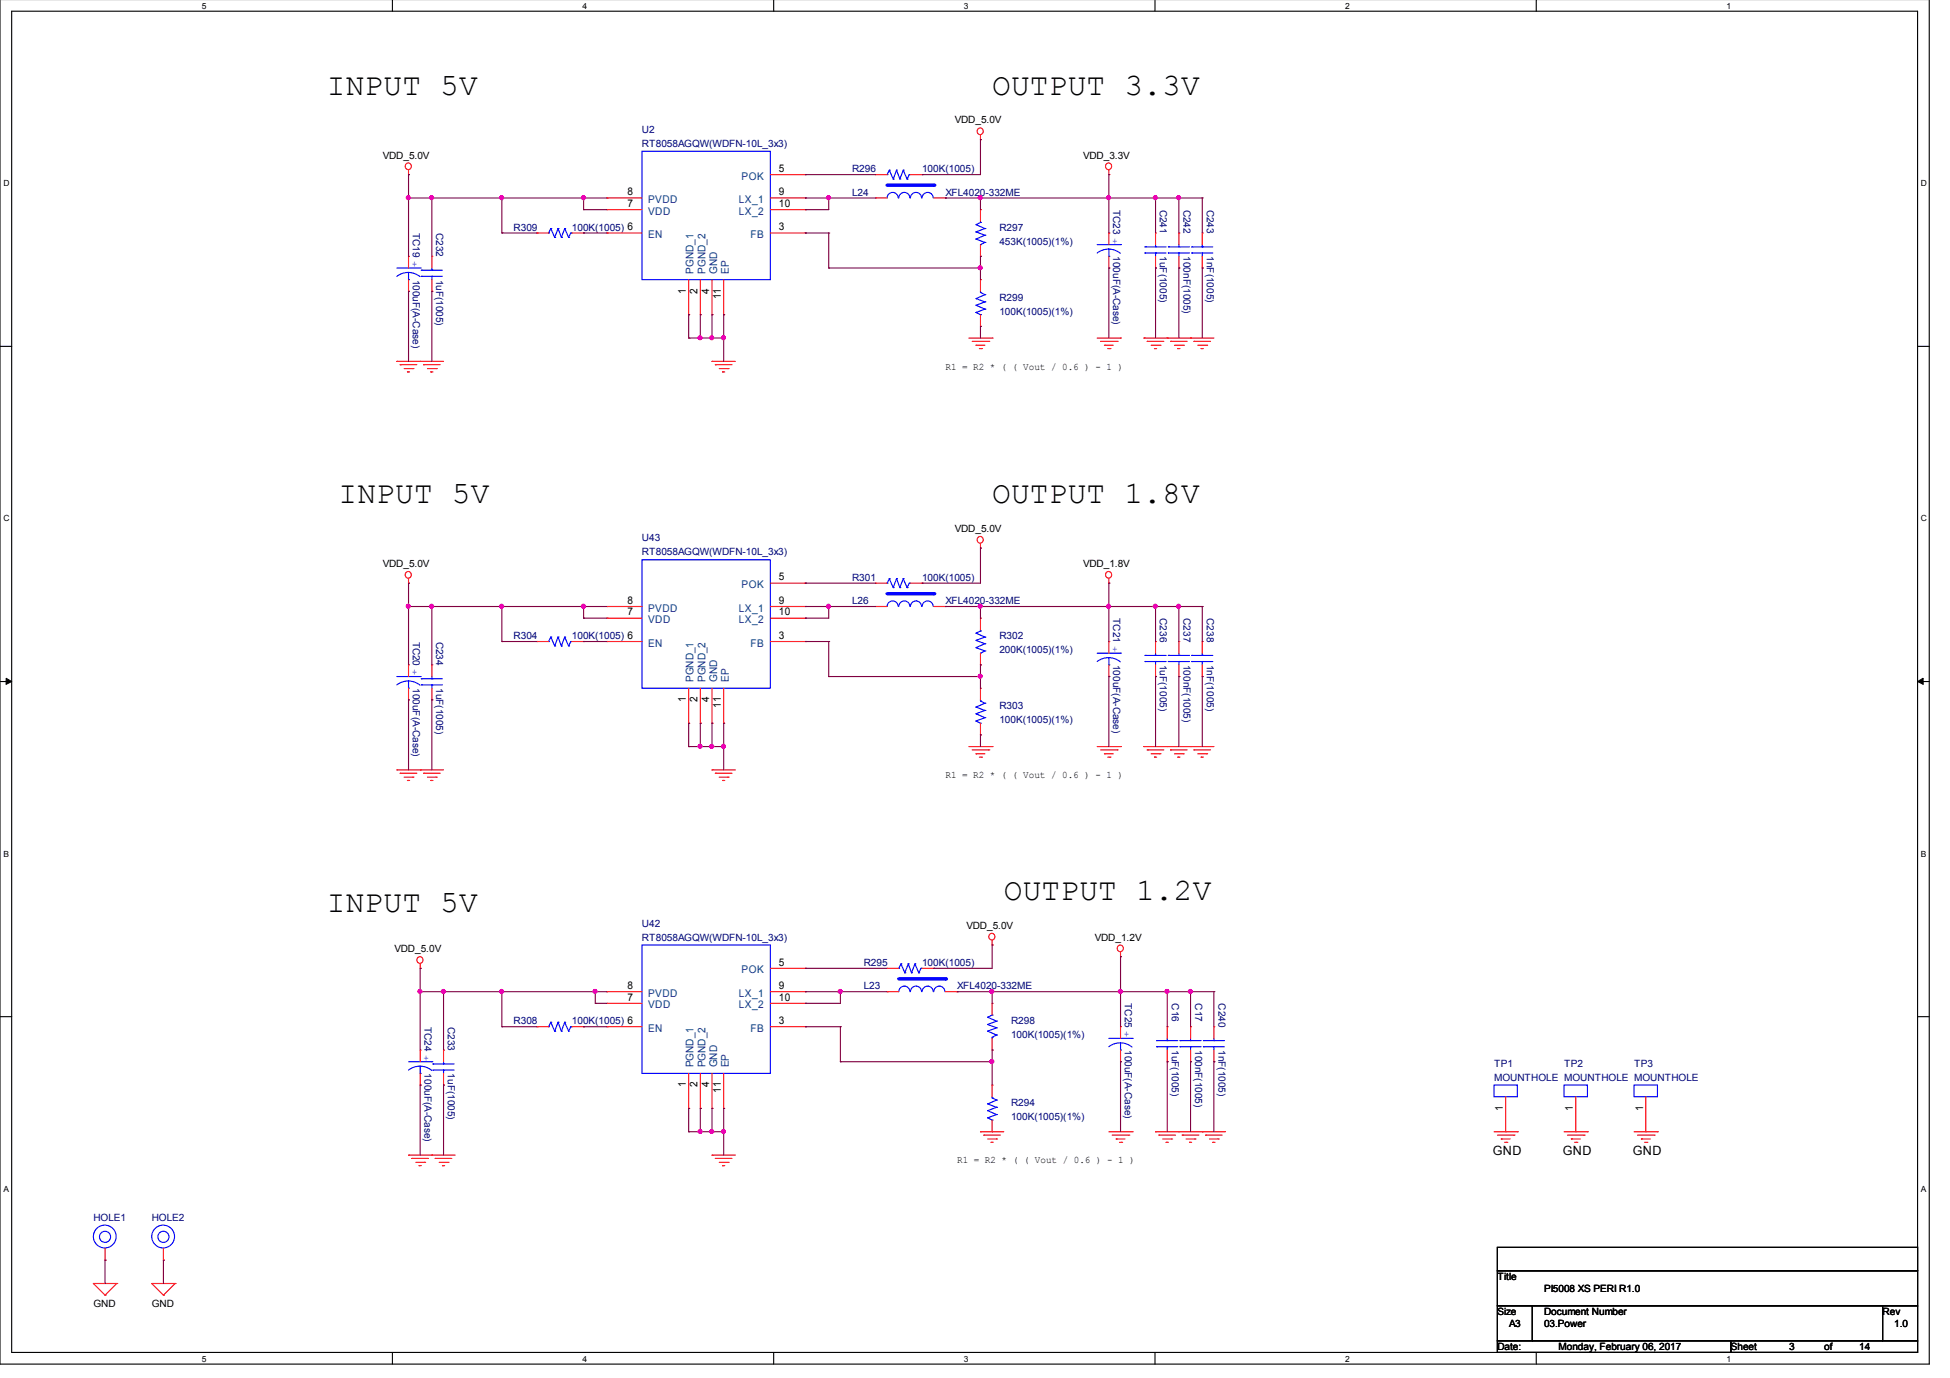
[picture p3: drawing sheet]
<svg xmlns="http://www.w3.org/2000/svg" width="297mm" height="210mm" viewBox="0 0 297 210" stroke-linecap="round" stroke-linejoin="round" font-family="sans-serif">
<path d="M0 -.1v207.9h293.9v-207.9M1.8 1.7h290.3v204.3h-290.3z" fill="none" stroke="#000" stroke-width=".17"/>
<g fill="#fff">
<path d="M30.7 .2h.6v1.3h-.6z"/>
<path d="M30.7 206.3h.6v1.3h-.6z"/>
</g>
<path d="M59.8 -.1v1.8M59.8 206v1.8" fill="none" stroke="#000" stroke-width=".17"/>
<g fill="#fff">
<path d="M88.7 .2h.6v1.3h-.6z"/>
<path d="M88.7 206.3h.6v1.3h-.6z"/>
</g>
<path d="M117.9 -.1v1.8M117.9 206v1.8" fill="none" stroke="#000" stroke-width=".17"/>
<g fill="#fff">
<path d="M146.8 .2h.6v1.3h-.6z"/>
<path d="M146.8 206.3h.6v1.3h-.6z"/>
</g>
<path d="M175.9 -.1v1.8M175.9 206v1.8" fill="none" stroke="#000" stroke-width=".17"/>
<g fill="#fff">
<path d="M204.9 .2h.6v1.3h-.6z"/>
<path d="M204.9 206.3h.6v1.3h-.6z"/>
</g>
<path d="M234 -.1v1.8M234 206v1.8" fill="none" stroke="#000" stroke-width=".17"/>
<g fill="#fff">
<path d="M263 .2h.6v1.3h-.6z"/>
<path d="M263 206.3h.6v1.3h-.6z"/>
<path d="M.5 27.2h.9v1.3h-.9z"/>
<path d="M292.6 27.2h.9v1.3h-.9z"/>
<path d="M.5 78.2h.9v1.4h-.9z"/>
<path d="M292.6 78.2h.9v1.4h-.9z"/>
</g>
<path d="M0 52.8h1.8M292.1 52.8h1.8" fill="none" stroke="#000" stroke-width=".17"/>
<g fill="#fff">
<path d="M.5 129.3h.8v1.4h-.8z"/>
<path d="M292.6 129.3h.8v1.4h-.8z"/>
</g>
<path d="M0 103.8h1.8M292.1 103.8h1.8" fill="none" stroke="#000" stroke-width=".17"/>
<path d="M.9 103.3l.9 .5-.9 .4zM292.1 103.8l.8-.5v.9z" fill="#000" stroke="#000" stroke-width=".15"/>
<g fill="#fff">
<path d="M.5 180.4h.7v1.3h-.7z"/>
<path d="M292.6 180.4h.7v1.3h-.7z"/>
</g>
<path d="M0 154.9h1.8M292.1 154.9h1.8M228.1 190h64v3.6h-64zM228.1 193.6h64v5.3h-64zM228.1 198.9h5.3v5.3h-5.3zM233.4 198.9h53.4v5.3h-53.4zM286.8 198.9h5.3v5.3h-5.3zM228.1 204.2h35.6v1.8h-35.6zM263.7 204.2h28.4v1.8h-28.4z" fill="none" stroke="#000" stroke-width=".17"/>
<g fill="none" stroke="#f00" stroke-width=".17">
<path d="M62.2 26.6h.1M62.2 25.9v.7M65.8 39h.1M65.8 39v1.8M149.4 21.3h.1M149.4 39h.1M149.4 31.9h.1M149.4 20.6v.7M149.4 31.9v1.8M149.4 37.3v1.7M168.9 26.6h.1M168.9 25.9v.7"/>
<path d="M176 35.5h.1M176 35.5v1.8M176 39v1.8M179.6 35.5h.1M179.6 35.5v1.8M179.6 39v1.8M60.5 55h.1M60.5 55h7.1M61 55.6h.1M61 55.6h2.5M61.6 56.1h1.3M62.1 56.7h.1"/>
<path d="M62.1 56.7h.3M62.9 56.1h.1M64 55h.1M64.5 55.6h.1M64.5 55.6h2.6M65.1 56.1h1.4M65.6 56.7h.1M65.6 56.7h.4M65.8 44.4h.1M65.8 42.6v1.8M66.5 56.1h.1M108.5 55h.1"/>
<path d="M108.5 55h3.5M109 55.6h.1M109 55.6h2.5M109.6 56.1h1.3M110.1 56.7h.1M110.1 56.7h.3M110.9 56.1h.1M147.6 51.5h3.5M148.1 52h2.5M148.7 52.6h.1M148.7 52.6h1.3M149.2 53.1h.3"/>
<path d="M149.4 49.7h.1M149.4 42.6h.1M149.4 42.6v1.8M149.4 47.9v1.8M149.5 53.1h.1M150.6 52h.1M151.1 51.5h.1M167.1 51.5h3.6M167.6 52h2.6M168.2 52.6h.1M168.2 52.6h1.4M168.7 53.1h.4"/>
<path d="M169.1 53.1h.1M170.2 52h.1M170.7 51.5h.1M174.2 51.5h.1M174.2 51.5h10.7M174.8 52h.1M174.8 52h2.5M175.3 52.6h1.4M175.9 53.1h.1M175.9 53.1h.3M176 40.8h.1M176.7 52.6h.1"/>
<path d="M177.8 51.5h.1M178.3 52h.1M178.3 52h2.5M178.9 52.6h1.4M179.4 53.1h.1M179.4 53.1h.3M179.6 40.8h.1M180.3 52.6h.1M181.4 51.5h.1M181.9 52h.1M181.9 52h2.5M182.5 52.6h1.3"/>
<path d="M183 53.1h.1M183 53.1h.3M183.8 52.6h.1M62.2 88.8h.1M62.2 88.2v.6M81.8 97.7h.1M81.8 97.7h1.8M87.1 97.7h1.8M88.9 97.7h.1M92.5 92.4h.1M92.5 94.2h.1M92.5 97.7h.1"/>
<path d="M92.5 92.4h5.3M92.5 94.2h5.3M92.5 97.7h5.3M117.3 92.4h5.4M117.3 94.2h5.4M117.3 88.8h5.4M117.3 97.7h5.4M122.7 92.4h.1M122.7 94.2h.1M122.7 88.8h.1M122.7 97.7h.1M149.4 83.5h.1"/>
<path d="M149.4 82.8v.7M168.9 88.8h.1M168.9 97.7h.1M168.9 88.2v.6M168.9 97.7v1.8M183.1 97.7h.1M183.1 97.7v1.8M60.5 117.3h.1M60.5 117.3h7.1M61 117.8h.1M61 117.8h2.5M61.6 118.4h1.3"/>
<path d="M62.1 118.9h.1M62.1 118.9h.3M62.9 118.4h.1M64 117.3h.1M64.5 117.8h.1M64.5 117.8h2.6M65.1 118.4h1.4M65.6 118.9h.1M65.6 118.9h.4M65.8 101.3h.1M65.8 106.6h.1M65.8 101.3v1.8"/>
<path d="M65.8 104.8v1.8M66.5 118.4h.1M104.9 110.2h.1M104.9 104.8v5.4M106.7 110.2h.1M106.7 104.8v5.4M108.5 117.3h.1M108.5 110.2h.1M108.5 117.3h3.5M108.5 104.8v5.4M109 117.8h.1M109 117.8h2.5"/>
<path d="M109.6 118.4h1.3M110.1 118.9h.1M110.1 118.9h.3M110.2 110.2h.1M110.2 104.8v5.4M110.9 118.4h.1M147.6 113.7h3.5M148.1 114.2h2.5M148.7 114.8h.1M148.7 114.8h1.3M149.2 115.3h.3M149.5 115.3h.1"/>
<path d="M150.6 114.2h.1M151.1 113.7h.1M167.1 113.7h3.6M167.6 114.2h2.6M168.2 114.8h.1M168.2 114.8h1.4M168.7 115.3h.4M168.9 103.1h.1M168.9 101.3v1.8M169.1 115.3h.1M170.2 114.2h.1M170.7 113.7h.1"/>
<path d="M174.2 113.7h.1M174.2 113.7h10.7M174.8 114.2h.1M174.8 114.2h2.5M175.3 114.8h1.4M175.9 115.3h.1M175.9 115.3h.3M176.7 114.8h.1M177.8 113.7h.1M178.3 114.2h.1M178.3 114.2h2.5M178.9 114.8h1.4"/>
<path d="M179.4 115.3h.1M179.4 115.3h.3M180.3 114.8h.1M181.4 113.7h.1M181.9 114.2h.1M181.9 114.2h2.5M182.5 114.8h1.3M183 115.3h.1M183 115.3h.3M183.1 103.1h.1M183.1 101.3v1.8M183.8 114.8h.1"/>
<path d="M64 147.5h.1M64 146.8v.7M67.6 159.9h.1M67.6 159.9v1.8M135.1 147.5h.1M135.1 147.5h1.8M140.5 147.5h1.7M142.2 147.5h.1M151.1 143.9h.1M151.1 152.8h.1M151.1 159.9h.1M151.1 143.3v.6"/>
<path d="M151.1 152.8v1.8M151.1 158.2v1.7M170.7 145.7h.1M170.7 145v.7M181.4 156.4h.1M181.4 156.4v1.8M181.4 159.9v1.8M62.2 176h.1M62.2 176h7.1M62.7 176.5h.1M62.7 176.5h2.6M63.3 177.1h1.4"/>
<path d="M63.8 177.6h.1M63.8 177.6h.4M64.7 177.1h.1M65.8 176h.1M66.3 176.5h.1M66.3 176.5h2.5M66.9 177.1h1.3M67.4 177.6h.1M67.4 177.6h.3M67.6 165.3h.1M67.6 163.5v1.8M68.2 177.1h.1"/>
<path d="M108.5 176h.1M108.5 176h3.5M109 176.5h.1M109 176.5h2.5M109.6 177.1h1.3M110.1 177.6h.1M110.1 177.6h.3M110.9 177.1h.1M149.4 172.4h.1M149.4 172.4h3.5M149.9 172.9h.1M149.9 172.9h2.5"/>
<path d="M150.5 173.5h1.3M151 174h.1M151 174h.3M151.1 172.4h.1M151.1 165.3h.1M151.1 165.3v1.8M151.1 170.6v1.8M151.8 173.5h.1M168.9 172.4h3.6M169.4 172.9h2.6M170 173.5h.1M170 173.5h1.4"/>
<path d="M170.5 174h.4M170.9 174h.1M172 172.9h.1M172.5 172.4h.1M176 172.4h.1M176 172.4h10.7M176.5 172.9h.1M176.5 172.9h2.6M177.1 173.5h1.4M177.6 174h.1M177.6 174h.4M178.5 173.5h.1"/>
<path d="M179.6 172.4h.1M180.1 172.9h.1M180.1 172.9h2.5M180.7 173.5h1.3M181.2 174h.1M181.2 174h.3M181.4 161.7h.1M182 173.5h.1M183.1 172.4h.1M183.6 172.9h.1M183.6 172.9h2.6M184.2 173.5h1.4"/>
<path d="M184.7 174h.1M184.7 174h.4M185.6 173.5h.1M227.6 172.4h3.5M228.1 172.9h2.5M228.7 173.5h.1M228.7 173.5h1.3M229.2 174h.3M229.4 172.4h.1M229.4 167.1v5.3M229.5 174h.1M230.6 172.9h.1"/>
<path d="M231.1 172.4h.1M238.3 172.4h3.5M238.8 172.9h2.5M239.4 173.5h.1M239.4 173.5h1.3M239.9 174h.3M240.2 174h.1M241.3 172.9h.1M241.8 172.4h.1M248.9 172.4h3.6M249.4 172.9h2.6M250 173.5h.1"/>
<path d="M250 173.5h1.4M250.5 174h.4M250.9 174h.1M252 172.9h.1M252.5 172.4h.1M14.2 195.5h.1M14.2 195.5h3.6M14.2 195.5l1.8 1.8M16 197.3h.1M16 192h.1M16 190.2v1.8M17.8 195.5h.1"/>
<path d="M17.8 195.5l-1.8 1.8M23.1 195.5h.1M23.1 195.5h3.6M23.1 195.5l1.8 1.8M24.9 197.3h.1M26.7 195.5h.1M26.7 195.5l-1.8 1.8"/>
<circle cx="149.3" cy="20" r=".49"/>
<circle cx="62.2" cy="25.3" r=".49"/>
<circle cx="168.8" cy="25.3" r=".49"/>
<circle cx="62.2" cy="87.6" r=".49"/>
<circle cx="149.3" cy="82.2" r=".49"/>
<circle cx="168.8" cy="87.6" r=".49"/>
<circle cx="63.9" cy="146.2" r=".49"/>
<circle cx="151.1" cy="142.7" r=".49"/>
<circle cx="170.6" cy="144.5" r=".49"/>
</g>
<g fill="none" stroke="#00f" stroke-width=".17">
<path d="M135.1 30.2a.85 .85 0 0 1 .9-.9 .85 .85 0 0 1 .8 .9M136.9 30.2a.85 .85 0 0 1 .9-.9 .85 .85 0 0 1 .8 .9M138.7 30.2a.85 .85 0 0 1 .8-.9 .85 .85 0 0 1 .9 .9M140.5 30.2a.85 .85 0 0 1 .8-.9 .85 .85 0 0 1 .9 .9M148.7 34.2h.1M148.7 35.3h.1M148.7 36.4h.1M148.7 34.2l1.3 .6M148.7 35.3l1.3 .5M148.7 36.4l1.3 .5M149.4 37.3h.1M149.4 33.9h.1"/>
<path d="M149.4 33.9l-.7 .3M149.4 33.7v.2M150 34.8h.1M150 35.8h.1M150 36.9h.1M150 34.8l-1.3 .5M150 35.8l-1.3 .6M150 36.9l-.6 .4M174.4 38.5h.1M174.4 37.6h.1M174.4 38.5h3.2M174.4 37.6h3.2"/>
<path d="M176 37.6h.1M176 38.5h.1M176 37.3v.3M176 38.5v.5M178 38.5h.1M178 37.6h.1M178 38.5h3.2M178 37.6h3.2M179.6 37.6h.1M179.6 38.5h.1M179.6 37.3v.3M179.6 38.5v.5"/>
<path d="M64.2 42.1h.1M64.2 41.2h.1M64.2 42.1h3.2M64.2 41.2h3.2M65.8 41.2h.1M65.8 42.1h.1M65.8 40.8v.4M65.8 42.1v.5M148.7 45.5h.1M148.7 46.5h.1M148.7 47.6h.1M148.7 45.5l1.3 .5"/>
<path d="M148.7 46.5l1.3 .6M148.7 47.6l.7 .3M149.4 47.9h.1M149.4 44.5h.1M149.4 44.4v.1M149.4 44.5l.6 .4M150 44.9h.1M150 46h.1M150 47.1h.1M150 44.9l-1.3 .6M150 46l-1.3 .5M150 47.1l-1.3 .5"/>
<path d="M83.6 97.7h.1M83.9 97h.1M83.9 97l.6 1.4M83.9 97l-.3 .7M84.5 98.4h.1M85 97h.1M85 97l.5 1.4M85 97l-.5 1.4M85.5 98.4h.1M86 97h.1M86 97l.6 1.4M86 97l-.5 1.4"/>
<path d="M86.6 98.4h.1M87 97.7h.1M87 97.7l-.4 .7M97.8 85.3h19.5v19.5h-19.5zM167.1 99.5h3.6M170.7 99.5h.1M181.5 99.8h.1M181.5 99.8h3.2M183.1 99.8h.1M183.1 99.5v.3M64.2 104.3h.1M64.2 103.4h.1"/>
<path d="M64.2 104.3h3.2M64.2 103.4h3.2M65.8 103.4h.1M65.8 104.3h.1M65.8 103.1v.3M65.8 104.3v.5M168.9 101.3h.1M168.9 100.2l1.1 .2 .7 .4M168.9 100.2l-.8 .1-1 .5M168.9 100.2v1.1M181.5 100.8h.1M181.5 100.8h3.2"/>
<path d="M183.1 100.8h.1M183.1 100.8v.5M136.9 147.5h.1M137.2 146.8h.1M137.2 146.8l.6 1.4M137.2 146.8l-.3 .7M137.8 148.2h.1M138.3 146.8h.1M138.3 146.8l.6 1.4M138.3 146.8l-.5 1.4M138.9 148.2h.1M139.4 146.8h.1"/>
<path d="M139.4 146.8l.6 1.4M139.4 146.8l-.5 1.4M140 148.2h.1M140.3 147.5h.1M140.3 147.5l-.3 .7M140.3 147.5h.2M150.5 157.1h.1M150.5 156.1h.1M150.5 155h.1M150.5 157.1l1.3 .6M150.5 156.1l1.3 .5M150.5 155l1.3 .5"/>
<path d="M151.1 154.6h.1M151.1 158h.1M151.1 154.6l-.6 .4M151.1 158v.2M151.8 157.7h.1M151.8 156.6h.1M151.8 155.5h.1M151.8 157.7l-.7 .3M151.8 156.6l-1.3 .5M151.8 155.5l-1.3 .6M179.7 159.4h.1M179.7 158.5h.1"/>
<path d="M179.7 159.4h3.3M179.7 158.5h3.3M181.4 158.5h.1M181.4 159.4h.1M181.4 158.2v.3M181.4 159.4v.5M66 163h.1M66 162.1h.1M66 163h3.2M66 162.1h3.2M67.6 162.1h.1M67.6 163h.1"/>
<path d="M67.6 161.7v.4M67.6 163v.5M150.5 168.2h.1M150.5 169.2h.1M150.5 170.3h.1M150.5 168.2l1.3 .5M150.5 169.2l1.3 .6M150.5 170.3l.6 .3M151.1 170.6h.1M151.1 167.2h.1M151.1 167.1v.1M151.1 167.2l.7 .4"/>
<path d="M151.8 167.6h.1M151.8 168.7h.1M151.8 169.8h.1M151.8 167.6l-1.3 .6M151.8 168.7l-1.3 .5M151.8 169.8l-1.3 .5M227.6 165.3h3.5v1.8h-3.5z"/>
<circle cx="16" cy="188.4" r="1.74"/>
<circle cx="16" cy="188.4" r=".85"/>
</g>
<path d="M135.1 28.2h7.1" fill="none" stroke="#00f" stroke-width=".51"/>
<circle cx="142.2" cy="28.2" r=".25" fill="#00f"/>
<path d="M133.3 30.2h.1M133.3 30.2h1.8M142.2 30.2h1.8M144 30.2h.1M81.8 156.4h.1M81.8 156.4h1.8M87.1 156.4h1.8M88.9 156.4h.1M240 172.4h.1M240 167.1v5.3" fill="none" stroke="#f00" stroke-width=".17"/>
<g fill="none" stroke="#00f" stroke-width=".17">
<path d="M83.6 156.4h.1M83.9 155.7h.1M83.9 155.7l.6 1.4M83.9 155.7l-.3 .7M84.5 157.1h.1M85 155.7h.1M85 155.7l.5 1.4M85 155.7l-.5 1.4M85.5 157.1h.1M86 155.7h.1M86 155.7l.6 1.4M86 155.7l-.5 1.4"/>
<path d="M86.6 157.1h.1M87 156.4h.1M87 156.4l-.4 .7M136.9 151.1a.85 .85 0 0 1 .9-.9 .85 .85 0 0 1 .8 .9M138.7 151.1a.85 .85 0 0 1 .8-.9 .85 .85 0 0 1 .9 .9M140.5 151.1a.85 .85 0 0 1 .8-.9 .85 .85 0 0 1 .9 .9M142.2 151.1a.85 .85 0 0 1 .9-.9 .85 .85 0 0 1 .8 .9M238.3 165.3h3.5v1.8h-3.5z"/>
</g>
<path d="M136.9 149.1h7.1" fill="none" stroke="#00f" stroke-width=".51"/>
<circle cx="144" cy="149.1" r=".25" fill="#00f"/>
<g fill="none" stroke="#f00" stroke-width=".17">
<path d="M62.2 39h.1M62.2 39v1.8M81.8 35.5h.1M81.8 35.5h1.8M87.1 35.5h1.8M88.9 35.5h.1M92.5 30.2h.1M92.5 31.9h.1M92.5 35.5h.1M92.5 35.5h5.3M92.5 30.2h5.3M92.5 31.9h5.3"/>
<path d="M117.3 26.6h5.4M117.3 35.5h5.4M117.3 30.2h5.4M117.3 31.9h5.4M122.7 30.2h.1M122.7 31.9h.1M122.7 26.6h.1M122.7 35.5h.1M133.3 26.6h.1M133.3 26.6h1.8M138.7 26.6h1.8M140.5 26.6h.1"/>
<path d="M168.9 35.5h.1M168.9 35.5v1.8M168.9 39v1.8M183.1 35.5h.1M183.1 35.5v1.8M183.1 39v1.8M62.2 44.4h.1M62.2 42.6v1.8M104.9 47.9h.1M104.9 42.6v5.3M106.7 47.9h.1M106.7 42.6v5.3"/>
<path d="M108.5 47.9h.1M108.5 42.6v5.3M110.2 47.9h.1M110.2 42.6v5.3M168.9 40.8h.1M183.1 40.8h.1M133.3 88.8h.1M133.3 88.8h1.8M138.7 88.8h1.8M140.5 88.8h.1M176 97.7h.1M176 97.7v1.8"/>
<path d="M179.6 97.7h.1M179.6 97.7v1.8M149.4 111.9h.1M149.4 104.8h.1M149.4 104.8v1.8M149.4 110.2v1.7M176 103.1h.1M176 101.3v1.8M179.6 103.1h.1M179.6 101.3v1.8M64 159.9h.1M64 159.9v1.8"/>
<path d="M92.5 151.1h.1M92.5 152.8h.1M92.5 156.4h.1M92.5 151.1h5.3M92.5 152.8h5.3M92.5 156.4h5.3M117.3 151.1h5.4M117.3 152.8h5.4M117.3 147.5h5.4M117.3 156.4h5.4M122.7 151.1h.1M122.7 152.8h.1"/>
<path d="M122.7 147.5h.1M122.7 156.4h.1M135.1 151.1h.1M135.1 151.1h1.8M144 151.1h1.8M145.8 151.1h.1M170.7 156.4h.1M170.7 156.4v1.8M170.7 159.9v1.8M64 165.3h.1M64 163.5v1.8M104.9 168.8h.1"/>
<path d="M104.9 163.5v5.3M106.7 168.8h.1M106.7 163.5v5.3M108.5 168.8h.1M108.5 163.5v5.3M110.2 168.8h.1M110.2 163.5v5.3M170.7 161.7h.1M250.7 172.4h.1M250.7 167.1v5.3M24.9 192h.1M24.9 190.2v1.8"/>
</g>
<g fill="none" stroke="#00f" stroke-width=".17">
<path d="M83.6 35.5h.1M83.9 34.8h.1M83.9 34.8l.6 1.4M83.9 34.8l-.3 .7M84.5 36.2h.1M85 34.8h.1M85 34.8l.5 1.4M85 34.8l-.5 1.4M85.5 36.2h.1M86 34.8h.1M86 34.8l.6 1.4M86 34.8l-.5 1.4"/>
<path d="M86.6 36.2h.1M87 35.5h.1M87 35.5l-.4 .7M97.8 23h19.5v19.6h-19.5zM135.1 26.6h.1M135.5 25.9h.1M135.5 25.9l.6 1.4M135.5 25.9l-.4 .7M136.1 27.3h.1M136.6 25.9h.1M136.6 25.9l.5 1.4M136.6 25.9l-.5 1.4"/>
<path d="M137.1 27.3h.1M137.6 25.9h.1M137.6 25.9l.6 1.4M137.6 25.9l-.5 1.4M138.2 27.3h.1M138.5 26.6h.1M138.5 26.6l-.3 .7M138.5 26.6h.2M167.1 37.3h3.6M168.9 39h.1M168.9 37.9l1.1 .3 .7 .4M168.9 37.9l-.8 .1-1 .5"/>
<path d="M168.9 37.9v1.1M170.7 37.3h.1M181.5 38.5h.1M181.5 37.6h.1M181.5 38.5h3.2M181.5 37.6h3.2M183.1 37.6h.1M183.1 38.5h.1M183.1 37.3v.3M183.1 38.5v.5M60.5 40.8h3.5M62.2 42.6h.1"/>
<path d="M62.2 41.5l1.1 .2 .7 .4M62.2 41.5l-.8 .1-.9 .5M62.2 41.5v1.1M64 40.8h.1M135.1 88.8h.1M135.1 92.4a.85 .85 0 0 1 .9-.9 .85 .85 0 0 1 .8 .9M135.5 88.2h.1M135.5 88.2l.6 1.3M135.5 88.2l-.4 .6M136.1 89.5h.1M136.6 88.2h.1M136.6 88.2l.5 1.3"/>
<path d="M136.6 88.2l-.5 1.3M136.9 92.4a.85 .85 0 0 1 .9-.9 .85 .85 0 0 1 .8 .9M137.1 89.5h.1M137.6 88.2h.1M137.6 88.2l.6 1.3M137.6 88.2l-.5 1.3M138.2 89.5h.1M138.5 88.8h.1M138.5 88.8l-.3 .7M138.5 88.8h.2M138.7 92.4a.85 .85 0 0 1 .8-.9 .85 .85 0 0 1 .9 .9M140.5 92.4a.85 .85 0 0 1 .8-.9 .85 .85 0 0 1 .9 .9"/>
<path d="M174.4 99.8h.1M174.4 99.8h3.2M176 99.8h.1M176 99.5v.3M178 99.8h.1M178 99.8h3.2M179.6 99.8h.1M179.6 99.5v.3M148.7 107.7h.1M148.7 108.7h.1M148.7 109.8h.1M148.7 107.7l1.3 .5"/>
<path d="M148.7 108.7l1.3 .6M148.7 109.8l.7 .4M149.4 110.2h.1M149.4 106.8h.1M149.4 106.8l.6 .3M149.4 106.6v.2M150 107.1h.1M150 108.2h.1M150 109.3h.1M150 107.1l-1.3 .6M150 108.2l-1.3 .5M150 109.3l-1.3 .5"/>
<path d="M174.4 100.8h.1M174.4 100.8h3.2M176 100.8h.1M176 100.8v.5M178 100.8h.1M178 100.8h3.2M179.6 100.8h.1M179.6 100.8v.5M97.8 143.9h19.5v19.6h-19.5zM168.9 158.2h3.6M170.7 159.9h.1M170.7 158.8l1.1 .3 .6 .4"/>
<path d="M170.7 158.8l-.8 .1-1 .5M170.7 158.8v1.1M172.5 158.2h.1M62.2 161.7h3.6M64 163.5h.1M64 162.4l1.1 .2 .7 .4M64 162.4l-.8 .1-1 .5M64 162.4v1.1M65.8 161.7h.1M248.9 165.3h3.6v1.8h-3.6z"/>
<circle cx="24.8" cy="188.4" r="1.74"/>
<circle cx="24.9" cy="188.4" r=".85"/>
</g>
<path d="M135.1 90.4h7.1" fill="none" stroke="#00f" stroke-width=".51"/>
<circle cx="142.2" cy="90.4" r=".25" fill="#00f"/>
<g fill="none" stroke="#f00" stroke-width=".17">
<path d="M133.3 92.4h.1M133.3 92.4h1.8M142.2 92.4h1.8M144 92.4h.1M149.4 94.2h.1M149.4 94.2v1.7M149.4 99.5v1.8M62.2 101.3h.1M62.2 106.6h.1M62.2 101.3v1.8M62.2 104.8v1.8M149.4 101.3h.1"/>
<path d="M177.8 156.4h.1M177.8 156.4v1.8M177.8 159.9v1.8M184.9 156.4h.1M184.9 156.4v1.8M184.9 159.9v1.8M177.8 161.7h.1M184.9 161.7h.1"/>
</g>
<g fill="none" stroke="#00f" stroke-width=".17">
<path d="M148.7 96.4h.1M148.7 97.6h.1M148.7 98.7h.1M148.7 96.4l1.3 .6M148.7 97.6l1.3 .5M148.7 98.7l1.3 .5M149.4 99.5h.1M149.4 96.1h.1M149.4 96.1l-.7 .3M149.4 95.9v.2M150 97h.1M150 98.1h.1"/>
<path d="M150 99.2h.1M150 97l-1.3 .6M150 98.1l-1.3 .6M150 99.2l-.6 .3M60.5 103.1h3.5M62.2 104.8h.1M62.2 103.7l1.1 .3 .7 .4M62.2 103.7l-.8 .1-.9 .5M62.2 103.7v1.1M64 103.1h.1M176.2 159.4h.1M176.2 158.5h.1"/>
<path d="M176.2 159.4h3.2M176.2 158.5h3.2M177.8 158.5h.1M177.8 159.4h.1M177.8 158.2v.3M177.8 159.4v.5M183.3 159.4h.1M183.3 158.5h.1M183.3 159.4h3.2M183.3 158.5h3.2M184.9 158.5h.1M184.9 159.4h.1"/>
<path d="M184.9 158.2v.3M184.9 159.4v.5"/>
</g>
<g fill="none" stroke="#800040" stroke-width=".17">
<path d="M62.2 26.6h.1M62.2 30.2h.1M62.2 30.2h30.3M62.2 26.6v12.4M65.8 30.2h.1M65.8 30.2v8.8M76.5 35.5h.1M76.5 30.2h.1M76.5 35.5h5.3M76.5 30.2v5.3M88.9 35.5h.1M88.9 31.9h.1"/>
<path d="M88.9 30.2h.1M88.9 35.5h3.6M88.9 31.9h3.6M88.9 30.2v1.7M122.7 35.5h.1M122.7 30.2h.1M122.7 31.9h.1M122.7 26.6h.1M122.7 30.2h10.6M122.7 35.5h3.5M122.7 26.6h10.6M126.2 35.5h.1"/>
<path d="M126.2 30.2h.1M126.2 30.2v1.7h-3.5M126.2 35.5v5.3M140.5 26.6h.1M144 30.2h.1M144 30.2h39.1M149.4 30.2h.1M149.4 39h.1M149.4 21.3h.1M149.4 21.3v5.3h-8.9M149.4 30.2v1.7M149.4 39v3.6"/>
<path d="M168.9 26.6h.1M168.9 30.2h.1M168.9 26.6v8.9M176 30.2h.1M176 30.2v5.3M179.6 30.2h.1M179.6 30.2v5.3M183.1 30.2h.1M183.1 30.2v5.3M62.2 44.4h.1M62.2 44.4v10.6M65.8 44.4h.1"/>
<path d="M65.8 44.4v10.6M104.9 47.9h.1M104.9 51.5h.1M104.9 47.9v3.6M104.9 51.5h5.3M106.7 47.9h.1M106.7 51.5h.1M106.7 47.9v3.6M108.5 47.9h.1M108.5 51.5h.1M108.5 47.9v3.6M110.2 51.5h.1"/>
<path d="M110.2 47.9h.1M110.2 47.9v7.1M126.2 40.8h.1M126.2 40.8h23.2M149.4 49.7h.1M149.4 40.8h.1M149.4 49.7v1.8M168.9 40.8h.1M168.9 40.8v10.7M176 40.8h.1M176 40.8v10.7M179.6 40.8h.1"/>
<path d="M179.6 40.8v10.7M183.1 40.8h.1M183.1 40.8v10.7M62.2 88.8h.1M62.2 92.4h.1M62.2 88.8v12.5M62.2 92.4h30.3M65.8 92.4h.1M65.8 92.4v8.9M76.5 97.7h.1M76.5 92.4h.1M76.5 97.7h5.3"/>
<path d="M76.5 92.4v5.3M88.9 97.7h.1M88.9 94.2h.1M88.9 92.4h.1M88.9 92.4v1.8M88.9 97.7h3.6M88.9 94.2h3.6M122.7 97.7h.1M122.7 92.4h.1M122.7 94.2h.1M122.7 88.8h.1M122.7 92.4h10.6"/>
<path d="M122.7 97.7h3.5M122.7 88.8h10.6M126.2 97.7h.1M126.2 92.4h.1M126.2 92.4v1.8h-3.5M126.2 97.7v5.4M140.5 88.8h.1M144 92.4h.1M144 92.4h39.1M149.4 92.4h.1M149.4 83.5h.1M149.4 83.5v5.3h-8.9"/>
<path d="M149.4 92.4v1.8M168.9 88.8h.1M168.9 92.4h.1M168.9 88.8v8.9M176 92.4h.1M176 92.4v5.3M179.6 92.4h.1M179.6 92.4v5.3M183.1 92.4h.1M183.1 92.4v5.3M62.2 106.6h.1M62.2 106.6v10.7"/>
<path d="M65.8 106.6h.1M65.8 106.6v10.7M104.9 110.2h.1M104.9 113.7h.1M104.9 110.2v3.5M104.9 113.7h5.3M106.7 110.2h.1M106.7 113.7h.1M106.7 110.2v3.5M108.5 110.2h.1M108.5 113.7h.1M108.5 110.2v3.5"/>
<path d="M110.2 113.7h.1M110.2 110.2h.1M110.2 110.2v7.1M126.2 103.1h.1M126.2 103.1h23.2M149.4 111.9h.1M149.4 101.3h.1M149.4 103.1h.1M149.4 101.3v3.5M149.4 111.9v1.8M168.9 103.1h.1M168.9 103.1v10.6"/>
<path d="M176 103.1h.1M176 103.1v10.6M179.6 103.1h.1M179.6 103.1v10.6M183.1 103.1h.1M183.1 103.1v10.6M64 147.5h.1M64 151.1h.1M64 151.1h28.5M64 147.5v12.4M67.6 151.1h.1M67.6 151.1v8.8"/>
<path d="M76.5 156.4h.1M76.5 151.1h.1M76.5 156.4h5.3M76.5 151.1v5.3M88.9 156.4h.1M88.9 156.4h3.6M90.7 152.8h.1M90.7 151.1h.1M90.7 152.8h1.8M90.7 151.1v1.7M122.7 152.8h.1M122.7 156.4h.1"/>
<path d="M122.7 151.1h.1M122.7 147.5h.1M122.7 156.4h5.3M122.7 151.1h12.4M122.7 147.5h12.4M128 151.1h.1M128 156.4h.1M128 151.1v1.7h-5.3M128 156.4v5.3M142.2 147.5h.1M145.8 151.1h.1M145.8 151.1h39.1"/>
<path d="M151.1 151.1h.1M151.1 159.9h.1M151.1 143.9h.1M151.1 143.9v3.6h-8.9M151.1 151.1v1.7M151.1 159.9v5.4M170.7 145.7h.1M170.7 151.1h.1M170.7 145.7v10.7M177.8 151.1h.1M177.8 151.1v5.3M181.4 151.1h.1"/>
<path d="M181.4 151.1v5.3M184.9 151.1h.1M184.9 151.1v5.3M64 165.3h.1M64 165.3v10.7M67.6 165.3h.1M67.6 165.3v10.7M104.9 168.8h.1M104.9 172.4h.1M104.9 168.8v3.6M104.9 172.4h5.3M106.7 168.8h.1"/>
<path d="M106.7 172.4h.1M106.7 168.8v3.6M108.5 168.8h.1M108.5 172.4h.1M108.5 168.8v3.6M110.2 172.4h.1M110.2 168.8h.1M110.2 168.8v7.2M128 161.7h.1M128 161.7h23.1M151.1 161.7h.1M170.7 161.7h.1"/>
<path d="M170.7 161.7v10.7M177.8 161.7h.1M177.8 161.7v10.7M181.4 161.7h.1M181.4 161.7v10.7M184.9 161.7h.1M184.9 161.7v10.7M16 192h.1M16 192v3.5M24.9 192h.1M24.9 192v3.5"/>
</g>
<g fill="#f0f" stroke="#f0f" stroke-width=".17">
<circle cx="128" cy="151" r=".3"/>
<circle cx="151.1" cy="161.7" r=".3"/>
<circle cx="108.4" cy="172.4" r=".3"/>
<circle cx="106.6" cy="172.4" r=".3"/>
<circle cx="177.8" cy="151" r=".3"/>
<circle cx="149.3" cy="30.1" r=".3"/>
<circle cx="168.9" cy="30.1" r=".3"/>
<circle cx="149.3" cy="40.8" r=".3"/>
<circle cx="181.3" cy="151" r=".3"/>
<circle cx="110.2" cy="172.4" r=".3"/>
<circle cx="151.1" cy="151" r=".3"/>
<circle cx="170.6" cy="151" r=".3"/>
<circle cx="76.4" cy="151" r=".3"/>
<circle cx="67.5" cy="151" r=".3"/>
<circle cx="64" cy="151" r=".3"/>
<circle cx="76.4" cy="30.1" r=".3"/>
<circle cx="65.7" cy="30.1" r=".3"/>
<circle cx="126.2" cy="30.1" r=".3"/>
<circle cx="62.2" cy="30.1" r=".3"/>
<circle cx="110.2" cy="51.4" r=".3"/>
<circle cx="108.4" cy="51.4" r=".3"/>
<circle cx="106.6" cy="51.4" r=".3"/>
<circle cx="149.3" cy="92.3" r=".3"/>
<circle cx="149.3" cy="103" r=".3"/>
<circle cx="168.9" cy="92.3" r=".3"/>
<circle cx="76.4" cy="92.3" r=".3"/>
<circle cx="65.7" cy="92.3" r=".3"/>
<circle cx="126.2" cy="92.3" r=".3"/>
<circle cx="62.2" cy="92.3" r=".3"/>
<circle cx="88.9" cy="92.3" r=".3"/>
<circle cx="108.4" cy="113.7" r=".3"/>
<circle cx="106.6" cy="113.7" r=".3"/>
<circle cx="110.2" cy="113.7" r=".3"/>
<circle cx="176" cy="92.3" r=".3"/>
<circle cx="179.5" cy="92.3" r=".3"/>
<circle cx="90.6" cy="151" r=".3"/>
<circle cx="88.9" cy="30.1" r=".3"/>
<circle cx="176" cy="30.1" r=".3"/>
<circle cx="179.5" cy="30.1" r=".3"/>
</g>
<g font-size="4.7">
<text x="49.8" y="14.4">INPUT 5V</text>
<text x="151.1" y="14.4">OUTPUT 3.3V</text>
<text x="51.6" y="76.6">INPUT 5V</text>
<text x="151.1" y="76.6">OUTPUT 1.8V</text>
<text x="152.9" y="137.1">OUTPUT 1.2V</text>
<text x="49.8" y="138.9">INPUT 5V</text>
</g>
<g font-size="1.9">
<text x="227.4" y="176">GND</text>
<text x="238.1" y="176">GND</text>
<text x="248.8" y="176">GND</text>
</g>
<g font-size="1.6">
<text x="95.6" y="29.7">8</text>
<text x="118.6" y="29.7">9</text>
<text x="118.6" y="26.2">5</text>
<text x="95.6" y="31.5">7</text>
<text x="118.6" y="31.5">10</text>
<text x="118.6" y="35.1">3</text>
<text x="104.5" y="44.7" transform="rotate(-90 104.5 44.7)">1</text>
<text x="106.3" y="44.7" transform="rotate(-90 106.3 44.7)">2</text>
<text x="108" y="44.7" transform="rotate(-90 108 44.7)">4</text>
<text x="109.8" y="45.6" transform="rotate(-90 109.8 45.6)">11</text>
<text x="118.6" y="88.4">5</text>
<text x="95.6" y="92">8</text>
<text x="95.6" y="93.7">7</text>
<text x="118.6" y="92">9</text>
<text x="118.6" y="93.7">10</text>
<text x="118.6" y="97.3">3</text>
<text x="104.5" y="106.9" transform="rotate(-90 104.5 106.9)">1</text>
<text x="106.3" y="106.9" transform="rotate(-90 106.3 106.9)">2</text>
<text x="108" y="106.9" transform="rotate(-90 108 106.9)">4</text>
<text x="109.8" y="107.8" transform="rotate(-90 109.8 107.8)">11</text>
<text x="118.6" y="147.1">5</text>
<text x="95.6" y="150.6">8</text>
<text x="95.6" y="152.4">7</text>
<text x="118.6" y="150.6">9</text>
<text x="118.6" y="152.4">10</text>
<text x="118.6" y="156">3</text>
<text x="104.5" y="165.6" transform="rotate(-90 104.5 165.6)">1</text>
<text x="106.3" y="165.6" transform="rotate(-90 106.3 165.6)">2</text>
<text x="108" y="165.6" transform="rotate(-90 108 165.6)">4</text>
<text x="109.8" y="166.5" transform="rotate(-90 109.8 166.5)">11</text>
<text x="228.9" y="169.2" transform="rotate(-90 228.9 169.2)">1</text>
<text x="239.6" y="169.2" transform="rotate(-90 239.6 169.2)">1</text>
<text x="250.3" y="169.2" transform="rotate(-90 250.3 169.2)">1</text>
</g>
<g font-size="1.6" fill="#004080">
<text x="112.9" y="27.4">POK</text>
<text x="98.7" y="30.9">PVDD</text>
<text x="98.7" y="32.7">VDD</text>
<text x="112.5" y="30.9">LX_1</text>
<text x="112.5" y="32.7">LX_2</text>
<text x="98.7" y="36.3">EN</text>
<text x="105.7" y="41.7" transform="rotate(-90 105.7 41.7)">PGND_1</text>
<text x="107.4" y="41.7" transform="rotate(-90 107.4 41.7)">PGND_2</text>
<text x="109.2" y="41.7" transform="rotate(-90 109.2 41.7)">GND</text>
<text x="111" y="41.7" transform="rotate(-90 111 41.7)">EP</text>
<text x="114.3" y="36.3">FB</text>
<text x="112.9" y="89.6">POK</text>
<text x="98.7" y="93.1">PVDD</text>
<text x="98.7" y="94.9">VDD</text>
<text x="112.5" y="93.1">LX_1</text>
<text x="112.5" y="94.9">LX_2</text>
<text x="98.7" y="98.5">EN</text>
<text x="114.3" y="98.5">FB</text>
<text x="105.7" y="103.9" transform="rotate(-90 105.7 103.9)">PGND_1</text>
<text x="107.4" y="103.9" transform="rotate(-90 107.4 103.9)">PGND_2</text>
<text x="109.2" y="103.9" transform="rotate(-90 109.2 103.9)">GND</text>
<text x="111" y="103.9" transform="rotate(-90 111 103.9)">EP</text>
<text x="112.9" y="148.3">POK</text>
<text x="98.7" y="151.8">PVDD</text>
<text x="98.7" y="153.6">VDD</text>
<text x="112.5" y="151.8">LX_1</text>
<text x="112.5" y="153.6">LX_2</text>
<text x="98.7" y="157.2">EN</text>
<text x="114.3" y="157.2">FB</text>
<text x="105.7" y="162.6" transform="rotate(-90 105.7 162.6)">PGND_1</text>
<text x="107.4" y="162.6" transform="rotate(-90 107.4 162.6)">PGND_2</text>
<text x="109.2" y="162.6" transform="rotate(-90 109.2 162.6)">GND</text>
<text x="111" y="162.6" transform="rotate(-90 111 162.6)">EP</text>
</g>
<g font-size="1.5" fill="#000080">
<text x="97.8" y="20.2">U2</text>
<text x="97.8" y="22.4">RT8058AGQW(WDFN-10L_3x3)</text>
<text x="129.8" y="29.8">L24</text>
<text x="129.8" y="26.3">R296</text>
<text x="140.5" y="26.3">100K(1005)</text>
<text x="144" y="29.8">XFL4020-332ME</text>
<text x="62.9" y="35.5" transform="rotate(90 62.9 35.5)">TC19</text>
<text x="66.5" y="35.5" transform="rotate(90 66.5 35.5)">C232</text>
<text x="78.2" y="35.2">R309</text>
<text x="87.1" y="35.2">100K(1005) 6</text>
<text x="152.2" y="35.2">R297</text>
<text x="169.6" y="31.9" transform="rotate(90 169.6 31.9)">TC23</text>
<text x="176.7" y="31.9" transform="rotate(90 176.7 31.9)">C241</text>
<text x="180.3" y="31.9" transform="rotate(90 180.3 31.9)">C242</text>
<text x="183.8" y="31.9" transform="rotate(90 183.8 31.9)">C243</text>
<text x="152.2" y="37.3">453K(1005)(1%)</text>
<text x="169.6" y="39" transform="rotate(90 169.6 39)">100uF(A-Case)</text>
<text x="176.7" y="39" transform="rotate(90 176.7 39)">1uF(1005)</text>
<text x="180.3" y="39" transform="rotate(90 180.3 39)">100nF(1005)</text>
<text x="183.8" y="39" transform="rotate(90 183.8 39)">1nF(1005)</text>
<text x="62.9" y="42.6" transform="rotate(90 62.9 42.6)">100uF(A-Case)</text>
<text x="66.5" y="42.6" transform="rotate(90 66.5 42.6)">1uF(1005)</text>
<text x="152.2" y="45.8">R299</text>
<text x="152.2" y="47.9">100K(1005)(1%)</text>
<text x="97.8" y="82.5">U43</text>
<text x="97.8" y="84.6">RT8058AGQW(WDFN-10L_3x3)</text>
<text x="129.8" y="88.5">R301</text>
<text x="140.5" y="88.5">100K(1005)</text>
<text x="129.8" y="92">L26</text>
<text x="144" y="92">XFL4020-332ME</text>
<text x="169.6" y="94.2" transform="rotate(90 169.6 94.2)">TC21</text>
<text x="176.7" y="94.2" transform="rotate(90 176.7 94.2)">C236</text>
<text x="180.3" y="94.2" transform="rotate(90 180.3 94.2)">C237</text>
<text x="183.8" y="94.2" transform="rotate(90 183.8 94.2)">C238</text>
<text x="62.9" y="97.7" transform="rotate(90 62.9 97.7)">TC20</text>
<text x="66.5" y="97.7" transform="rotate(90 66.5 97.7)">C234</text>
<text x="78.2" y="97.4">R304</text>
<text x="87.1" y="97.4">100K(1005) 6</text>
<text x="152.2" y="97.4">R302</text>
<text x="152.2" y="99.5">200K(1005)(1%)</text>
<text x="169.6" y="101.3" transform="rotate(90 169.6 101.3)">100uF(A-Case)</text>
<text x="176.7" y="101.3" transform="rotate(90 176.7 101.3)">1uF(1005)</text>
<text x="180.3" y="101.3" transform="rotate(90 180.3 101.3)">100nF(1005)</text>
<text x="183.8" y="101.3" transform="rotate(90 183.8 101.3)">1nF(1005)</text>
<text x="62.9" y="104.8" transform="rotate(90 62.9 104.8)">100uF(A-Case)</text>
<text x="66.5" y="104.8" transform="rotate(90 66.5 104.8)">1uF(1005)</text>
<text x="152.2" y="108">R303</text>
<text x="152.2" y="110.2">100K(1005)(1%)</text>
<text x="97.8" y="141.2">U42</text>
<text x="97.8" y="143.3">RT8058AGQW(WDFN-10L_3x3)</text>
<text x="131.6" y="147.2">R295</text>
<text x="140.5" y="147.2">100K(1005)</text>
<text x="131.6" y="150.7">L23</text>
<text x="145.8" y="150.7">XFL4020-332ME</text>
<text x="171.4" y="152.8" transform="rotate(90 171.4 152.8)">TC25</text>
<text x="178.5" y="152.8" transform="rotate(90 178.5 152.8)">C16</text>
<text x="182" y="152.8" transform="rotate(90 182 152.8)">C17</text>
<text x="185.6" y="152.8" transform="rotate(90 185.6 152.8)">C240</text>
<text x="64.7" y="156.4" transform="rotate(90 64.7 156.4)">TC24</text>
<text x="68.2" y="156.4" transform="rotate(90 68.2 156.4)">C233</text>
<text x="78.2" y="156.1">R308</text>
<text x="87.1" y="156.1">100K(1005) 6</text>
<text x="154" y="156.1">R298</text>
<text x="154" y="158.2">100K(1005)(1%)</text>
<text x="171.4" y="159.9" transform="rotate(90 171.4 159.9)">100uF(A-Case)</text>
<text x="178.5" y="159.9" transform="rotate(90 178.5 159.9)">1uF(1005)</text>
<text x="182" y="159.9" transform="rotate(90 182 159.9)">100nF(1005)</text>
<text x="185.6" y="159.9" transform="rotate(90 185.6 159.9)">1nF(1005)</text>
<text x="64.7" y="163.5" transform="rotate(90 64.7 163.5)">100uF(A-Case)</text>
<text x="68.2" y="163.5" transform="rotate(90 68.2 163.5)">1uF(1005)</text>
<text x="227.6" y="162.5">TP1</text>
<text x="227.6" y="164.6">MOUNTHOLE MOUNTHOLE MOUNTHOLE</text>
<text x="238.3" y="162.5">TP2</text>
<text x="248.9" y="162.5">TP3</text>
<text x="154" y="168.5">R294</text>
<text x="154" y="170.6">100K(1005)(1%)</text>
<text x="14.2" y="185.9">HOLE1</text>
<text x="23.1" y="185.9">HOLE2</text>
</g>
<g font-size="1.5">
<text x="145.5" y="18.8">VDD_5.0V</text>
<text x="58.3" y="24.1">VDD_5.0V</text>
<text x="165" y="24.1">VDD_3.3V</text>
<text x="144" y="56.3">R1 = R2 * ( ( Vout / 0.6 ) - 1 )</text>
<text x="145.5" y="81">VDD_5.0V</text>
<text x="58.3" y="86.4">VDD_5.0V</text>
<text x="165" y="86.4">VDD_1.8V</text>
<text x="144" y="118.5">R1 = R2 * ( ( Vout / 0.6 ) - 1 )</text>
<text x="147.2" y="141.5">VDD_5.0V</text>
<text x="166.8" y="143.3">VDD_1.2V</text>
<text x="60.1" y="145">VDD_5.0V</text>
<text x="145.8" y="177.2">R1 = R2 * ( ( Vout / 0.6 ) - 1 )</text>
<text x="228.1" y="195">Title</text>
<text x="235.2" y="196.8">PI5008 XS PERI R1.0</text>
<text x="14.2" y="199.1">GND</text>
<text x="23.1" y="199.1">GND</text>
<text x="228.1" y="200.3">Size</text>
<text x="229.9" y="202.1">A3</text>
<text x="235.2" y="200.3">Document Number</text>
<text x="235.2" y="202.1">03.Power</text>
<text x="286.8" y="200.3">Rev</text>
<text x="288.5" y="202.1">1.0</text>
<text x="228.1" y="205.7">Date:</text>
<text x="237.4" y="205.7">Monday, February 06, 2017</text>
<text x="263.7" y="205.7">Sheet</text>
<text x="272.5" y="205.7">3</text>
<text x="277.9" y="205.7">of</text>
<text x="283.2" y="205.7">14</text>
</g>
<g font-size="1.5" fill="#00f">
<text x="62.7" y="40.7">+</text>
<text x="169.4" y="37.1">+</text>
<text x="169.4" y="99.3">+</text>
<text x="62.7" y="102.9">+</text>
<text x="64.5" y="161.6">+</text>
<text x="171.2" y="158">+</text>
</g>
<g font-size="1.3">
<text x="30.7" y="1.4">5</text>
<text x="88.7" y="1.4">4</text>
<text x="146.8" y="1.4">3</text>
<text x="204.9" y="1.4">2</text>
<text x="263" y="1.4">1</text>
<text x=".5" y="28.4">D</text>
<text x="292.6" y="28.4">D</text>
<text x=".5" y="79.4">C</text>
<text x="292.6" y="79.4">C</text>
<text x=".5" y="130.5">B</text>
<text x="292.6" y="130.5">B</text>
<text x=".5" y="181.5">A</text>
<text x="292.6" y="181.5">A</text>
<text x="30.7" y="207.4">5</text>
<text x="88.7" y="207.4">4</text>
<text x="146.8" y="207.4">3</text>
<text x="204.9" y="207.4">2</text>
<text x="263" y="207.4">1</text>
</g>
</svg>
